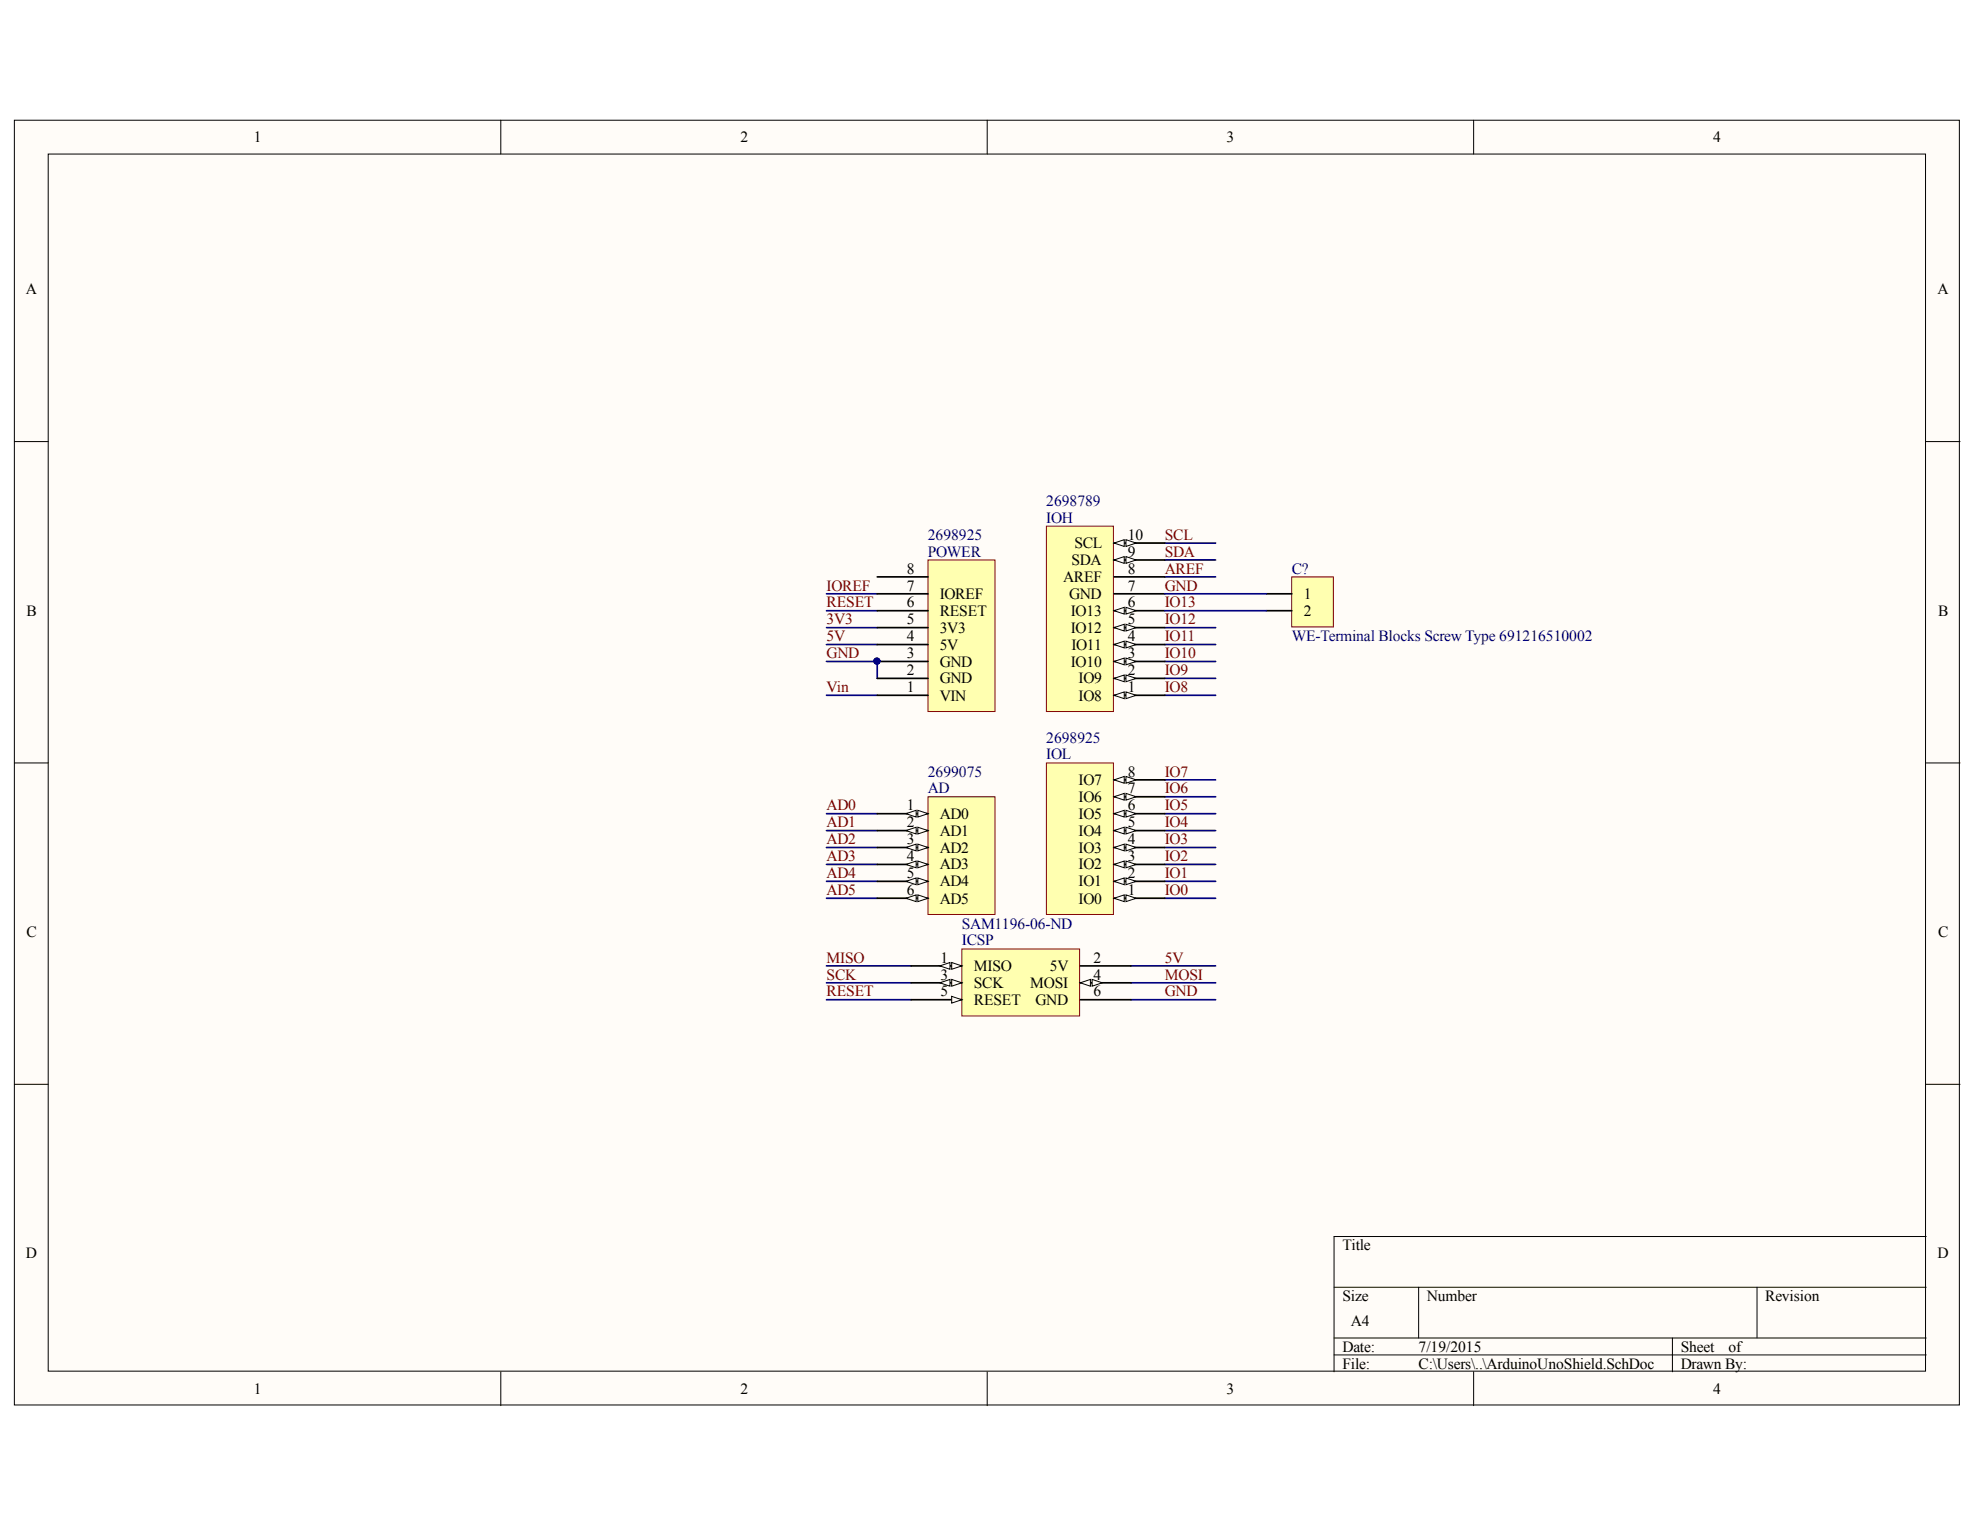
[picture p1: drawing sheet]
<svg xmlns="http://www.w3.org/2000/svg" width="279mm" height="216mm" viewBox="0 0 279 216" stroke-linecap="round" stroke-linejoin="round" font-family="sans-serif">
<g fill="#fffcf8" stroke="#000" stroke-width=".14">
<path d="M2 17h274.5v181.3h-274.5z"/>
<path d="M6.8 21.7h264.9v171.8h-264.9z"/>
</g>
<g fill="none" stroke="#000" stroke-width=".14">
<path d="M70.7 17v4.7M139.3 17v4.7M207.9 17v4.7M2 62.3h4.8M271.8 62.3h4.8M2 107.7h4.8M271.8 107.7h4.8M2 153h4.8M271.8 153h4.8M271.8 174.5h-83.6v19.1M70.7 193.6v4.8M139.3 193.6v4.8"/>
<path d="M188.2 181.6h83.6M188.2 188.8h83.6M188.2 191.2h83.6M200.2 181.6v7.2M207.9 193.6v4.8M236 188.8v4.8M247.9 181.6v7.2"/>
</g>
<g fill="none" stroke="#000080" stroke-width=".24">
<path d="M164.4 79h7.1M164.4 76.6h7.1M116.6 93.3h7.2v2.4M116.6 98.1h7.2M116.6 91h7.2M116.6 88.6h7.2M116.6 86.2h7.2M116.6 83.8h7.2M164.4 98.1h7.1M164.4 81.4h7.1M164.4 91h7.1M164.4 88.6h7.1"/>
<path d="M164.4 95.7h7.1M164.4 93.3h7.1M116.6 119.6h7.2M116.6 117.2h7.2M116.6 114.8h7.2M164.4 119.6h7.1M164.4 117.2h7.1M164.4 114.8h7.1M164.4 112.4h7.1M164.4 110h7.1M116.6 126.8h7.2M116.6 124.4h7.2"/>
<path d="M116.6 122h7.2M116.6 136.3h12M116.6 138.7h12M159.6 136.3h11.9M159.6 138.7h11.9M164.4 126.8h7.1M164.4 124.4h7.1M164.4 122h7.1M116.6 141.1h12M159.6 141.1h11.9"/>
</g>
<circle cx="123.7" cy="93.3" r=".43" fill="#000080" stroke="#000080" stroke-width=".14"/>
<path d="M130.9 112.4h9.5v16.6h-9.5z" fill="#ffffb0" stroke="#800000" stroke-width=".14"/>
<path d="M123.8 114.8h7.1M123.8 117.2h7.1M123.8 119.6h7.1M123.8 122h7.1M123.8 124.4h7.1M123.8 126.8h7.1" fill="none" stroke="#000" stroke-width=".24"/>
<path d="M130.9 79h9.5v21.4h-9.5z" fill="#ffffb0" stroke="#800000" stroke-width=".14"/>
<path d="M123.8 98.1h7.1M123.8 95.7h7.1M123.8 93.3h7.1M123.8 91h7.1M123.8 88.6h7.1M123.8 86.2h7.1M123.8 83.8h7.1M123.8 81.4h7.1" fill="none" stroke="#000" stroke-width=".24"/>
<circle cx="123.7" cy="93.3" r=".43" fill="#000080" stroke="#000080" stroke-width=".14"/>
<path d="M147.7 74.2h9.4v26.2h-9.4z" fill="#ffffb0" stroke="#800000" stroke-width=".14"/>
<path d="M157.2 98.1h7.2" fill="none" stroke="#000" stroke-width=".24"/>
<path d="M157.2 98.1l1.4-.5v1z" fill="#fffcf8"/>
<path d="M157.2 98.1l1.4-.5v1z" fill="none" stroke="#000" stroke-width=".14"/>
<path d="M158.9 97.6l1.4 .5-1.4 .5z" fill="#fffcf8"/>
<path d="M158.9 97.6l1.4 .5-1.4 .5z" fill="none" stroke="#000" stroke-width=".14"/>
<path d="M157.2 95.7h7.2" fill="none" stroke="#000" stroke-width=".24"/>
<path d="M157.2 95.7l1.4-.5v1z" fill="#fffcf8"/>
<path d="M157.2 95.7l1.4-.5v1z" fill="none" stroke="#000" stroke-width=".14"/>
<path d="M158.9 95.2l1.4 .5-1.4 .5z" fill="#fffcf8"/>
<path d="M158.9 95.2l1.4 .5-1.4 .5z" fill="none" stroke="#000" stroke-width=".14"/>
<path d="M157.2 93.3h7.2" fill="none" stroke="#000" stroke-width=".24"/>
<path d="M157.2 93.3l1.4-.4v.9z" fill="#fffcf8"/>
<path d="M157.2 93.3l1.4-.4v.9z" fill="none" stroke="#000" stroke-width=".14"/>
<path d="M158.9 92.9l1.4 .4-1.4 .5z" fill="#fffcf8"/>
<path d="M158.9 92.9l1.4 .4-1.4 .5z" fill="none" stroke="#000" stroke-width=".14"/>
<path d="M157.2 91h7.2" fill="none" stroke="#000" stroke-width=".24"/>
<path d="M157.2 91l1.4-.5v.9z" fill="#fffcf8"/>
<path d="M157.2 91l1.4-.5v.9z" fill="none" stroke="#000" stroke-width=".14"/>
<path d="M158.9 90.5l1.4 .5-1.4 .4z" fill="#fffcf8"/>
<path d="M158.9 90.5l1.4 .5-1.4 .4z" fill="none" stroke="#000" stroke-width=".14"/>
<path d="M157.2 88.6h7.2" fill="none" stroke="#000" stroke-width=".24"/>
<path d="M157.2 88.6l1.4-.5v.9z" fill="#fffcf8"/>
<path d="M157.2 88.6l1.4-.5v.9z" fill="none" stroke="#000" stroke-width=".14"/>
<path d="M158.9 88.1l1.4 .5-1.4 .4z" fill="#fffcf8"/>
<path d="M158.9 88.1l1.4 .5-1.4 .4z" fill="none" stroke="#000" stroke-width=".14"/>
<path d="M157.2 86.2h7.2" fill="none" stroke="#000" stroke-width=".24"/>
<path d="M157.2 86.2l1.4-.5v1z" fill="#fffcf8"/>
<path d="M157.2 86.2l1.4-.5v1z" fill="none" stroke="#000" stroke-width=".14"/>
<path d="M158.9 85.7l1.4 .5-1.4 .5z" fill="#fffcf8"/>
<path d="M158.9 85.7l1.4 .5-1.4 .5z" fill="none" stroke="#000" stroke-width=".14"/>
<path d="M157.2 79h7.2M157.2 83.8h7.2M157.2 81.4h7.2" fill="none" stroke="#000" stroke-width=".24"/>
<path d="M157.2 79l1.4-.5v1z" fill="#fffcf8"/>
<path d="M157.2 79l1.4-.5v1z" fill="none" stroke="#000" stroke-width=".14"/>
<path d="M158.9 78.5l1.4 .5-1.4 .5z" fill="#fffcf8"/>
<path d="M158.9 78.5l1.4 .5-1.4 .5z" fill="none" stroke="#000" stroke-width=".14"/>
<path d="M157.2 76.6h7.2" fill="none" stroke="#000" stroke-width=".24"/>
<path d="M157.2 76.6l1.4-.4v.9z" fill="#fffcf8"/>
<path d="M157.2 76.6l1.4-.4v.9z" fill="none" stroke="#000" stroke-width=".14"/>
<path d="M158.9 76.2l1.4 .4-1.4 .5z" fill="#fffcf8"/>
<path d="M158.9 76.2l1.4 .4-1.4 .5z" fill="none" stroke="#000" stroke-width=".14"/>
<path d="M147.7 107.7h9.4v21.3h-9.4z" fill="#ffffb0" stroke="#800000" stroke-width=".14"/>
<path d="M157.2 126.8h7.2" fill="none" stroke="#000" stroke-width=".24"/>
<path d="M157.2 126.8l1.4-.5v.9z" fill="#fffcf8"/>
<path d="M157.2 126.8l1.4-.5v.9z" fill="none" stroke="#000" stroke-width=".14"/>
<path d="M158.9 126.3l1.4 .5-1.4 .4z" fill="#fffcf8"/>
<path d="M158.9 126.3l1.4 .5-1.4 .4z" fill="none" stroke="#000" stroke-width=".14"/>
<path d="M157.2 122h7.2" fill="none" stroke="#000" stroke-width=".24"/>
<path d="M157.2 122l1.4-.5v1z" fill="#fffcf8"/>
<path d="M157.2 122l1.4-.5v1z" fill="none" stroke="#000" stroke-width=".14"/>
<path d="M158.9 121.5l1.4 .5-1.4 .5z" fill="#fffcf8"/>
<path d="M158.9 121.5l1.4 .5-1.4 .5z" fill="none" stroke="#000" stroke-width=".14"/>
<path d="M157.2 119.6h7.2" fill="none" stroke="#000" stroke-width=".24"/>
<path d="M157.2 119.6l1.4-.5v1z" fill="#fffcf8"/>
<path d="M157.2 119.6l1.4-.5v1z" fill="none" stroke="#000" stroke-width=".14"/>
<path d="M158.9 119.1l1.4 .5-1.4 .5z" fill="#fffcf8"/>
<path d="M158.9 119.1l1.4 .5-1.4 .5z" fill="none" stroke="#000" stroke-width=".14"/>
<path d="M157.2 117.2h7.2" fill="none" stroke="#000" stroke-width=".24"/>
<path d="M157.2 117.2l1.4-.5v1z" fill="#fffcf8"/>
<path d="M157.2 117.2l1.4-.5v1z" fill="none" stroke="#000" stroke-width=".14"/>
<path d="M158.9 116.7l1.4 .5-1.4 .5z" fill="#fffcf8"/>
<path d="M158.9 116.7l1.4 .5-1.4 .5z" fill="none" stroke="#000" stroke-width=".14"/>
<path d="M157.2 114.8h7.2" fill="none" stroke="#000" stroke-width=".24"/>
<path d="M157.2 114.8l1.4-.5v1z" fill="#fffcf8"/>
<path d="M157.2 114.8l1.4-.5v1z" fill="none" stroke="#000" stroke-width=".14"/>
<path d="M158.9 114.3l1.4 .5-1.4 .5z" fill="#fffcf8"/>
<path d="M158.9 114.3l1.4 .5-1.4 .5z" fill="none" stroke="#000" stroke-width=".14"/>
<path d="M157.2 112.4h7.2" fill="none" stroke="#000" stroke-width=".24"/>
<path d="M157.2 112.4l1.4-.4v.9z" fill="#fffcf8"/>
<path d="M157.2 112.4l1.4-.4v.9z" fill="none" stroke="#000" stroke-width=".14"/>
<path d="M158.9 112l1.4 .4-1.4 .5z" fill="#fffcf8"/>
<path d="M158.9 112l1.4 .4-1.4 .5z" fill="none" stroke="#000" stroke-width=".14"/>
<path d="M157.2 110h7.2" fill="none" stroke="#000" stroke-width=".24"/>
<path d="M157.2 110l1.4-.4v.9z" fill="#fffcf8"/>
<path d="M157.2 110l1.4-.4v.9z" fill="none" stroke="#000" stroke-width=".14"/>
<path d="M158.9 109.6l1.4 .4-1.4 .5z" fill="#fffcf8"/>
<path d="M158.9 109.6l1.4 .4-1.4 .5z" fill="none" stroke="#000" stroke-width=".14"/>
<path d="M157.2 124.4h7.2" fill="none" stroke="#000" stroke-width=".24"/>
<path d="M157.2 124.4l1.4-.5v.9z" fill="#fffcf8"/>
<path d="M157.2 124.4l1.4-.5v.9z" fill="none" stroke="#000" stroke-width=".14"/>
<path d="M158.9 123.9l1.4 .5-1.4 .4z" fill="#fffcf8"/>
<path d="M158.9 123.9l1.4 .5-1.4 .4z" fill="none" stroke="#000" stroke-width=".14"/>
<path d="M135.7 133.9h16.6v9.5h-16.6z" fill="#ffffb0" stroke="#800000" stroke-width=".14"/>
<path d="M128.6 136.3h7.1" fill="none" stroke="#000" stroke-width=".24"/>
<path d="M134.3 135.8l1.4 .5-1.4 .5z" fill="#fffcf8"/>
<path d="M134.3 135.8l1.4 .5-1.4 .5z" fill="none" stroke="#000" stroke-width=".14"/>
<path d="M132.6 136.3l1.5-.5v1z" fill="#fffcf8"/>
<path d="M132.6 136.3l1.5-.5v1z" fill="none" stroke="#000" stroke-width=".14"/>
<path d="M128.6 138.7h7.1M152.4 136.3h7.2" fill="none" stroke="#000" stroke-width=".24"/>
<path d="M134.3 138.2l1.4 .5-1.4 .5z" fill="#fffcf8"/>
<path d="M134.3 138.2l1.4 .5-1.4 .5z" fill="none" stroke="#000" stroke-width=".14"/>
<path d="M132.6 138.7l1.5-.5v1z" fill="#fffcf8"/>
<path d="M132.6 138.7l1.5-.5v1z" fill="none" stroke="#000" stroke-width=".14"/>
<path d="M152.4 138.7h7.2" fill="none" stroke="#000" stroke-width=".24"/>
<path d="M152.4 138.7l1.5-.5v1z" fill="#fffcf8"/>
<path d="M152.4 138.7l1.5-.5v1z" fill="none" stroke="#000" stroke-width=".14"/>
<path d="M154.1 138.2l1.4 .5-1.4 .5z" fill="#fffcf8"/>
<path d="M154.1 138.2l1.4 .5-1.4 .5z" fill="none" stroke="#000" stroke-width=".14"/>
<path d="M128.6 141.1h7.1" fill="none" stroke="#000" stroke-width=".24"/>
<path d="M134.3 140.6l1.4 .5-1.4 .5z" fill="#fffcf8"/>
<path d="M134.3 140.6l1.4 .5-1.4 .5z" fill="none" stroke="#000" stroke-width=".14"/>
<path d="M152.4 141.1h7.2" fill="none" stroke="#000" stroke-width=".24"/>
<path d="M182.3 81.4h5.9v7.1h-5.9z" fill="#ffffb0" stroke="#800000" stroke-width=".14"/>
<path d="M178.7 83.8h3.6M178.7 86.2h3.6" fill="none" stroke="#000" stroke-width=".24"/>
<path d="M164.4 83.8h14.3M164.4 86.2h14.3" fill="none" stroke="#000080" stroke-width=".24"/>
<g font-size="2.2">
<text x="35.8" y="20.1">1</text>
<text x="104.5" y="20.1">2</text>
<text x="173.1" y="20.1">3</text>
<text x="241.7" y="20.1">4</text>
<text x="3.6" y="41.5">A</text>
<text x="273.4" y="41.5">A</text>
<text x="151.6" y="77.3">SCL</text>
<text x="159.1" y="76.2">10</text>
<text x="128" y="83.3">7</text>
<text x="128" y="81">8</text>
<text x="150" y="82.2">AREF</text>
<text x="151.2" y="79.7">SDA</text>
<text x="159.1" y="83.3">7</text>
<text x="159.1" y="81">8</text>
<text x="159.1" y="78.5">9</text>
<text x="3.7" y="86.9">B</text>
<text x="128" y="88.1">5</text>
<text x="128" y="85.7">6</text>
<text x="132.6" y="89.3">3V3</text>
<text x="132.6" y="86.9">RESET</text>
<text x="132.6" y="84.5">IOREF</text>
<text x="150.9" y="84.5">GND</text>
<text x="151.1" y="89.3">IO12</text>
<text x="151.1" y="86.9">IO13</text>
<text x="159.1" y="88.1">5</text>
<text x="159.1" y="85.7">6</text>
<text x="184" y="84.5">1</text>
<text x="184" y="86.9">2</text>
<text x="273.5" y="86.9">B</text>
<text x="128" y="95.3">2</text>
<text x="128" y="92.9">3</text>
<text x="128" y="90.5">4</text>
<text x="132.6" y="94.1">GND</text>
<text x="132.6" y="91.7">5V</text>
<text x="151.1" y="94.1">IO10</text>
<text x="151.2" y="91.7">IO11</text>
<text x="159.1" y="95.3">2</text>
<text x="159.1" y="92.9">3</text>
<text x="159.1" y="90.5">4</text>
<text x="128" y="97.6">1</text>
<text x="132.6" y="98.9">VIN</text>
<text x="132.6" y="96.4">GND</text>
<text x="152.2" y="98.9">IO8</text>
<text x="152.2" y="96.4">IO9</text>
<text x="159.1" y="97.6">1</text>
<text x="152.2" y="113.2">IO6</text>
<text x="152.2" y="110.8">IO7</text>
<text x="159.1" y="112">7</text>
<text x="159.1" y="109.6">8</text>
<text x="128" y="114.3">1</text>
<text x="128" y="116.7">2</text>
<text x="128" y="119.1">3</text>
<text x="132.6" y="115.5">AD0</text>
<text x="132.6" y="118">AD1</text>
<text x="152.2" y="118">IO4</text>
<text x="152.2" y="115.5">IO5</text>
<text x="159.1" y="119.1">4</text>
<text x="159.1" y="116.7">5</text>
<text x="159.1" y="114.3">6</text>
<text x="128" y="121.5">4</text>
<text x="128" y="123.9">5</text>
<text x="132.6" y="120.3">AD2</text>
<text x="132.6" y="122.7">AD3</text>
<text x="132.6" y="125.1">AD4</text>
<text x="152.2" y="122.7">IO2</text>
<text x="152.2" y="120.3">IO3</text>
<text x="152.2" y="125.1">IO1</text>
<text x="159.1" y="121.5">3</text>
<text x="159.1" y="123.9">2</text>
<text x="128" y="126.3">6</text>
<text x="132.6" y="127.5">AD5</text>
<text x="152.2" y="127.5">IO0</text>
<text x="159.1" y="126.3">1</text>
<text x="3.7" y="132.2">C</text>
<text x="132.7" y="135.9">1</text>
<text x="137.4" y="137">MISO</text>
<text x="148.2" y="137">5V</text>
<text x="154.3" y="135.9">2</text>
<text x="273.5" y="132.2">C</text>
<text x="132.7" y="138.2">3</text>
<text x="132.7" y="140.6">5</text>
<text x="137.4" y="139.4">SCK</text>
<text x="137.4" y="141.8">RESET</text>
<text x="145.4" y="139.4">MOSI</text>
<text x="146.1" y="141.8">GND</text>
<text x="154.3" y="138.2">4</text>
<text x="154.3" y="140.6">6</text>
<text x="3.6" y="177.6">D</text>
<text x="189.5" y="176.4">Title</text>
<text x="273.4" y="177.6">D</text>
<text x="189.5" y="183.6">Size</text>
<text x="201.4" y="183.6">Number</text>
<text x="249.1" y="183.6">Revision</text>
<text x="189.5" y="190.8">Date:</text>
<text x="190.6" y="187.1">A4</text>
<text x="200.2" y="190.8">7/19/2015</text>
<text x="237.2" y="190.8">Sheet</text>
<text x="243.9" y="190.8">of</text>
<text x="35.8" y="196.7">1</text>
<text x="104.5" y="196.7">2</text>
<text x="173.1" y="196.7">3</text>
<text x="189.5" y="193.1">File:</text>
<text x="200.2" y="193.1">C:\Users\..\ArduinoUnoShield.SchDoc</text>
<text x="237.2" y="193.1">Drawn By:</text>
<text x="241.7" y="196.7">4</text>
</g>
<g font-size="2.2" fill="#000080">
<text x="147.6" y="71.4">2698789</text>
<text x="130.9" y="76.2">2698925</text>
<text x="147.6" y="73.8">IOH</text>
<text x="130.9" y="78.5">POWER</text>
<text x="182.3" y="81">C?</text>
<text x="182.3" y="90.5">WE-Terminal Blocks Screw Type 691216510002</text>
<text x="147.6" y="104.8">2698925</text>
<text x="147.6" y="107.2">IOL</text>
<text x="130.9" y="109.6">2699075</text>
<text x="130.9" y="112">AD</text>
<text x="135.7" y="131.1">SAM1196-06-ND</text>
<text x="135.7" y="133.4">ICSP</text>
</g>
<g font-size="2.2" fill="#800000">
<text x="164.4" y="76.2">SCL</text>
<text x="116.6" y="83.3">IOREF</text>
<text x="164.4" y="83.3">GND</text>
<text x="164.4" y="81">AREF</text>
<text x="164.4" y="78.5">SDA</text>
<text x="116.6" y="85.7">RESET</text>
<text x="116.6" y="88.1">3V3</text>
<text x="164.4" y="88.1">IO12</text>
<text x="164.4" y="85.7">IO13</text>
<text x="116.6" y="90.5">5V</text>
<text x="116.6" y="92.9">GND</text>
<text x="164.4" y="95.3">IO9</text>
<text x="164.4" y="92.9">IO10</text>
<text x="164.4" y="90.5">IO11</text>
<text x="116.6" y="97.6">Vin</text>
<text x="164.4" y="97.6">IO8</text>
<text x="164.4" y="112">IO6</text>
<text x="164.4" y="109.6">IO7</text>
<text x="116.6" y="114.3">AD0</text>
<text x="116.6" y="116.7">AD1</text>
<text x="116.6" y="119.1">AD2</text>
<text x="164.4" y="119.1">IO3</text>
<text x="164.4" y="116.7">IO4</text>
<text x="164.4" y="114.3">IO5</text>
<text x="116.6" y="121.5">AD3</text>
<text x="116.6" y="123.9">AD4</text>
<text x="164.4" y="123.9">IO1</text>
<text x="164.4" y="121.5">IO2</text>
<text x="116.6" y="126.3">AD5</text>
<text x="164.4" y="126.3">IO0</text>
<text x="116.6" y="135.9">MISO</text>
<text x="164.4" y="135.9">5V</text>
<text x="116.6" y="138.2">SCK</text>
<text x="116.6" y="140.6">RESET</text>
<text x="164.4" y="140.6">GND</text>
<text x="164.4" y="138.2">MOSI</text>
</g>
<g font-size="1.4">
<text x="123.5" y="115.3">PIAD01</text>
<text x="123.5" y="117.7">PIAD02</text>
<text x="123.5" y="119.9">PIAD03</text>
<text x="123.5" y="122.3">PIAD04</text>
<text x="123.5" y="124.8">PIAD05</text>
<text x="123.5" y="127.3">PIAD06</text>
</g>
</svg>
